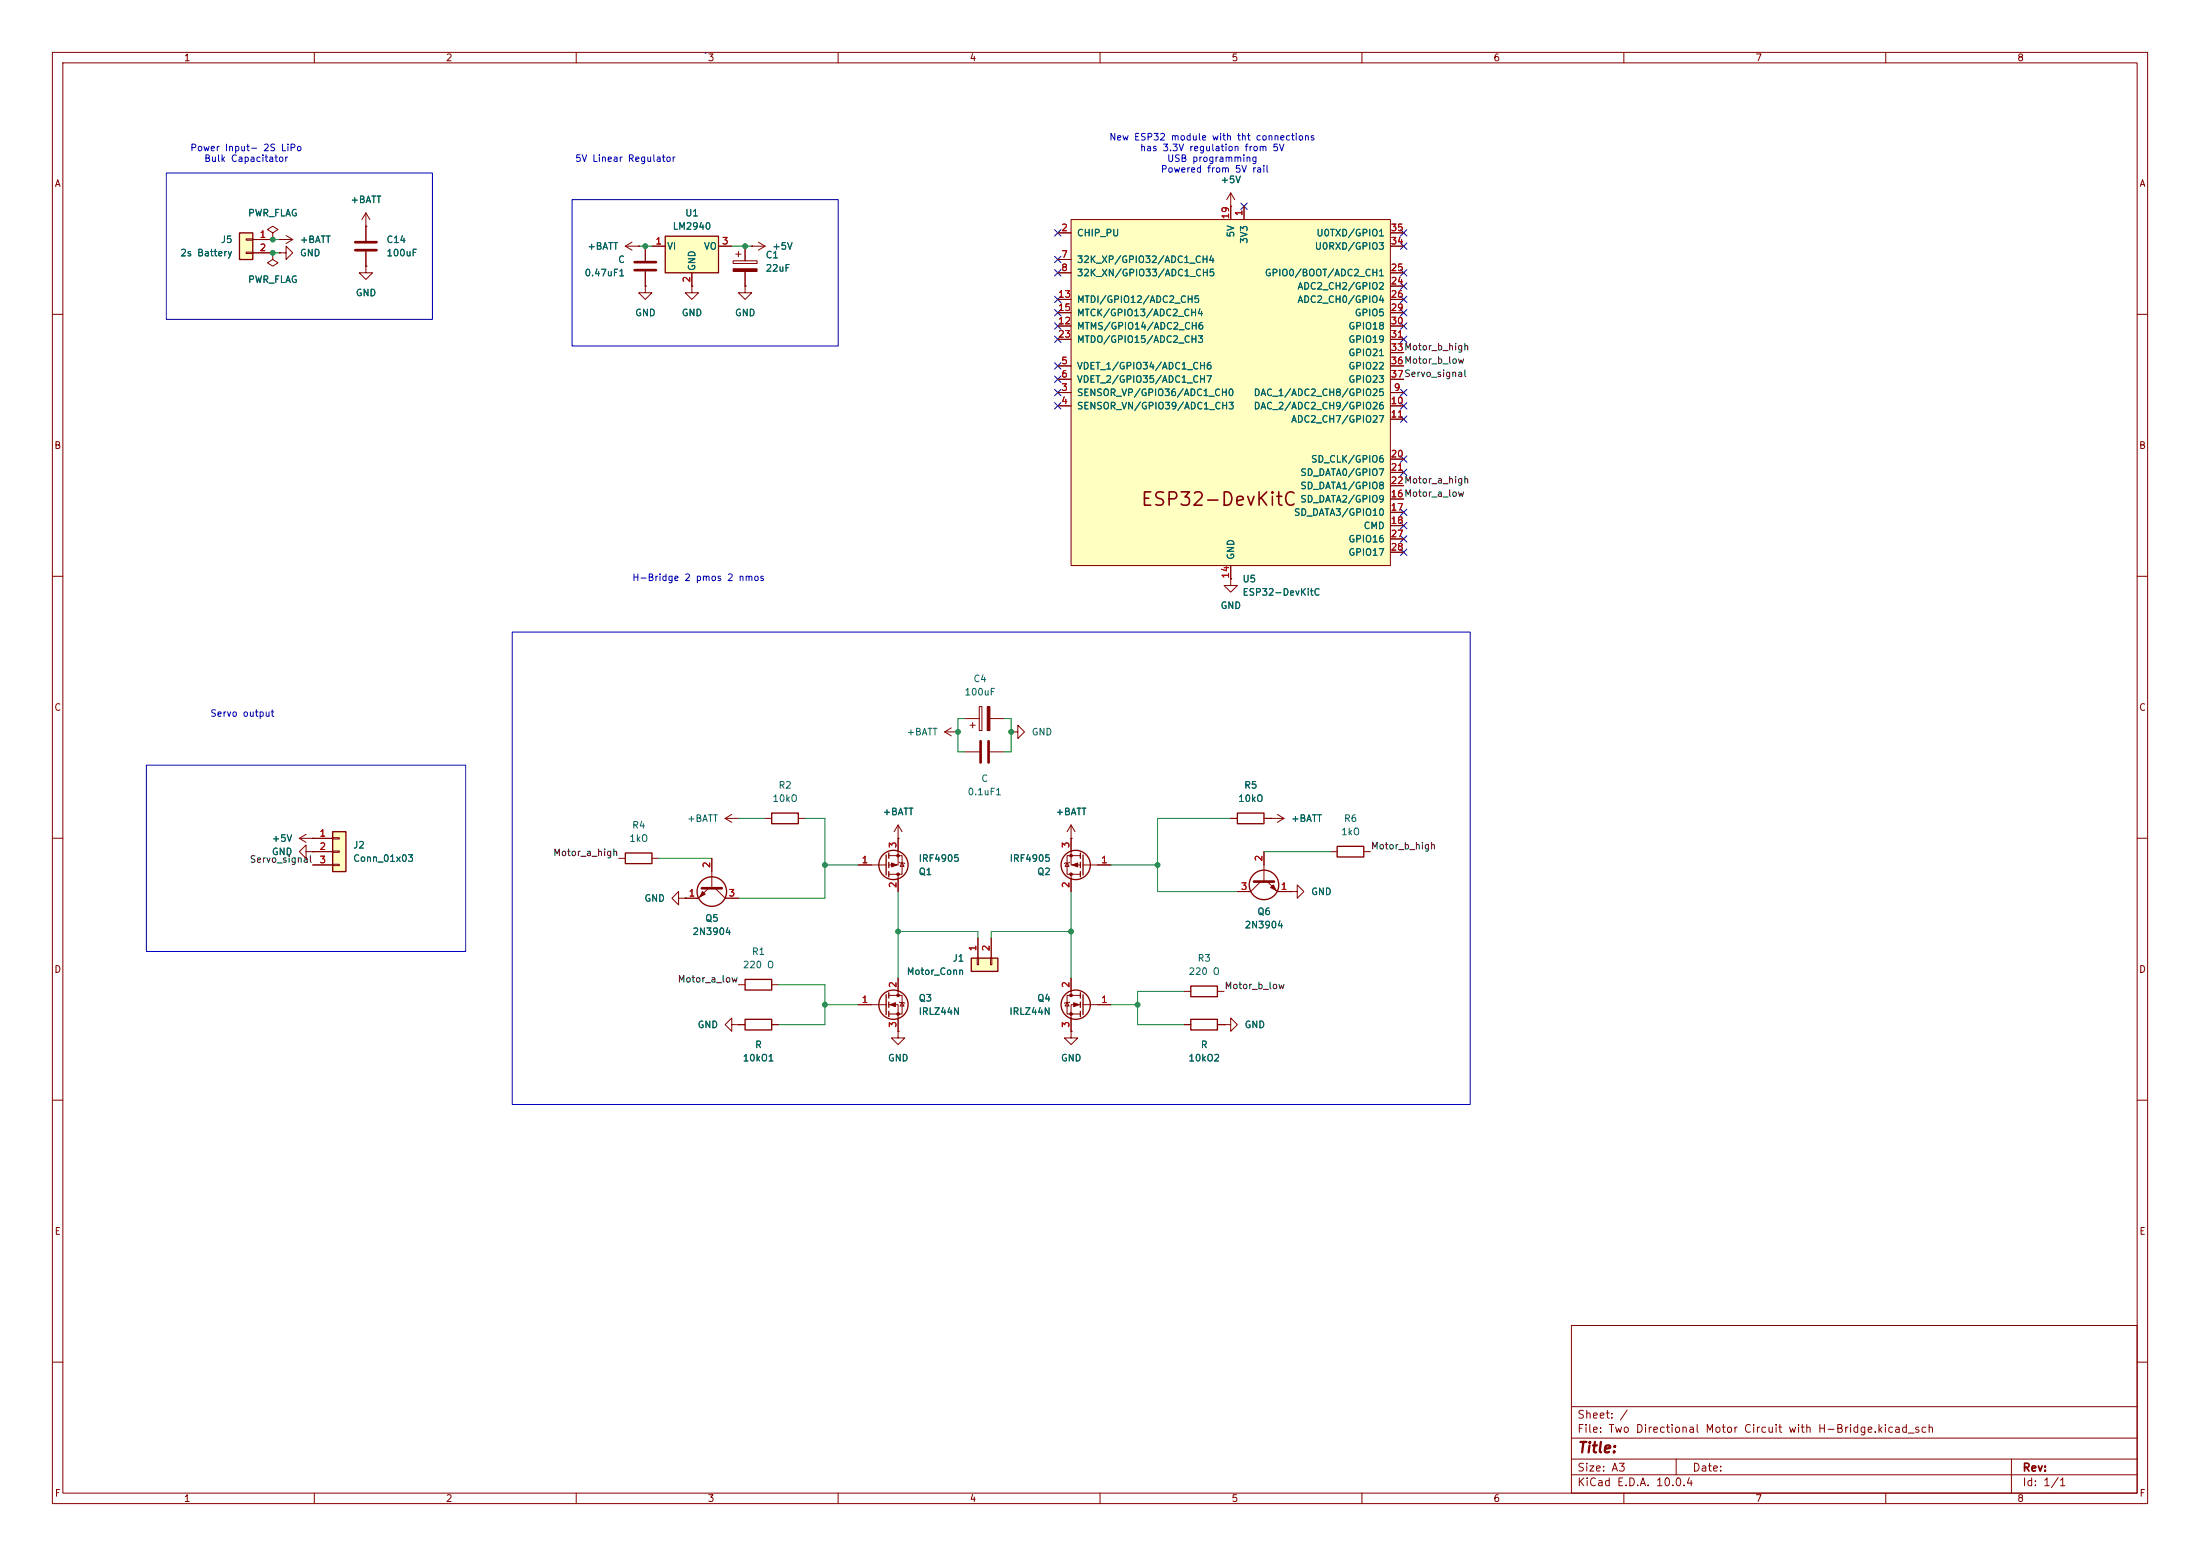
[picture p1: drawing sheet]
<svg xmlns="http://www.w3.org/2000/svg" width="420mm" height="297mm" viewBox="0 0 420 297" stroke-linecap="round" stroke-linejoin="round" font-family="sans-serif">
<g fill="none" stroke="#840000" stroke-width=".19">
<path d="M10 10h400v277h-400zM12 12h396v273h-396zM60 10v2M110 10v2M160 10v2M210 10v2M260 10v2M310 10v2M360 10v2M69.8 50.8v1.3h1.3l-1.3 1.2-1.2-1.2h1.2M69.8 50.8h.1M69.8 43.2h.1"/>
<path d="M69.8 40.6v5.4M69.8 48v2.8M69.8 40.6l-.7 1.3M69.8 40.6l.8 1.3M123.2 47v2.8M123.2 51.8v2.8M10 60h2M408 60h2M10 110h2M408 110h2M10 160h2M138.4 156.2h2.6"/>
<path d="M138.4 156.2l1.3 .8M139.7 155.4l-1.3 .8M141 156.2h.1M204.5 157.5v7.6h1.7M204.5 157.5l-.8 1.3M204.5 157.5l.7 1.3M234.9 156.2h1.3M241.3 156.2h3.8M242.6 156.2h.1M243.8 155.4l1.3 .8M245.1 156.2l-1.3 .8M408 160h2"/>
<path d="M203.7 164.7l.4 .7h-.8zM204.2 164.6l-1 .2M204.5 160h.1M204.5 166.9v3.3M206.2 163.3h-2.5v3.6h2.5M206.8 165.1h5.3M254 162.6h1.3M260.3 162.6h1.3M203.7 191.4l.4 .6h-.8zM204.2 191.3l-1 .2M204.5 186.7v3.3M206.2 190h-2.5v3.5h2.5"/>
<path d="M206.2 191.8h-1.7v5.1M206.8 191.8h5.3M10 210h2M408 210h2M300 253h108v32h-108zM10 260h2M300 278.5h108M300 274.5h108M300 268.5h108M320 278.5v3M384 278.5v6.5M408 260h2"/>
<path d="M60 285v2M110 285v2M160 285v2M210 285v2M260 285v2M300 281.5h108M310 285v2M360 285v2"/>
</g>
<path d="M67.8 46.2h4.1M67.8 47.8h4.1M121.2 51.6h4M121.2 50h4" fill="none" stroke="#840000" stroke-width=".51"/>
<g fill="none" stroke="#840000" stroke-width=".25">
<path d="M236.2 155.2h5.1v2h-5.1zM206.2 162.8v1M206.2 164.6v1M206.2 166.4v1M206.8 163.2v3.8M255.3 161.5h5v2.1h-5zM206.2 189.5v1M206.2 191.3v1M206.2 193v1.1M206.8 189.9v3.8"/>
<circle cx="205.4" cy="165.1" r="2.79"/>
<circle cx="205.4" cy="191.8" r="2.79"/>
</g>
<g fill="#840000" stroke="#840000" stroke-width=".19">
<path d="M204.7 165.1l1-.4v.8z"/>
<path d="M205 191.4l1 .4-1 .4z"/>
<circle cx="204.5" cy="166.9" r=".25"/>
<circle cx="204.5" cy="163.3" r=".25"/>
<circle cx="204.5" cy="190" r=".25"/>
<circle cx="204.5" cy="193.5" r=".25"/>
</g>
<path d="M63.5 158.8h2.5v7.6h-2.5z" fill="#ffffc2"/>
<g fill="none" stroke="#840000" stroke-width=".25">
<path d="M63.5 158.8h2.5v7.6h-2.5zM227.3 188.2h5.1v2h-5.1z"/>
<circle cx="135.9" cy="170.2" r="2.82"/>
</g>
<g fill="none" stroke="#840000" stroke-width=".19">
<path d="M52.1 48.3v1.2l1 .7-1 .6-1-.6 1-.7M52.1 48.3h.1M53.3 48.3h1.3v1.2l1.3-1.2-1.3-1.3v1.3M53.3 48.3h.1M53.3 45.7h.1M53.3 45.7h2.6M54.6 45l1.3 .7M55.9 45.7l-1.3 .8M119.4 47l1.2 .8M119.4 47h2.5M120.6 46.2l-1.2 .8M121.9 47h.1"/>
<path d="M123.2 54.6v1.3h1.3l-1.3 1.3-1.3-1.3h1.3M123.2 54.6h.1M132.1 54.6v1.3h1.2l-1.2 1.3-1.3-1.3h1.3M132.1 54.6h.1M58.4 159.3l-1.3 .7M63.5 159.9h1.3v.2h-1.3zM184.1 143.5h2.8M189 143.5h2.8M57.1 160h6.4M57.1 160l1.3 .8M58.4 162.6v-1.3l-1.3 1.3 1.3 1.2v-1.2h1.3M59.7 160h.1"/>
<path d="M59.7 162.6h.1M59.7 162.6h3.8M59.7 165.1h3.8M63.5 162.4h1.3v.3h-1.3zM63.5 165h1.3v.2h-1.3zM129.5 171.5v-1.3l-1.2 1.3 1.2 1.2v-1.2h1.3M130.8 171.5h.1M135.3 169.5l-2 2h-2.5M135.9 163.8v5.7M136.5 169.5l1.9 2h2.6M139.7 195.6v-1.3l-1.3 1.3 1.3 1.3v-1.3h1.3M141 195.6h.1"/>
<path d="M226.1 189.2h1.2M232.4 189.2h1.3"/>
</g>
<path d="M187.2 141.5v4M188.7 141.5v4M134 169.5h3.8" fill="none" stroke="#840000" stroke-width=".51"/>
<path d="M134.1 170.2l.5 .5-1 .5z" fill="#840000" stroke="#840000" stroke-width=".19"/>
<path d="M45.7 44.5h2.6v5h-2.6z" fill="#ffffc2"/>
<path d="M45.7 44.5h2.6v5h-2.6zM142.2 186.9h5.1v2.1h-5.1z" fill="none" stroke="#840000" stroke-width=".25"/>
<path d="M47 45.6h1.3v.2h-1.3zM47 48.1h1.3v.3h-1.3zM48.3 45.7h3.8M48.3 48.3h3.8M52.1 44.5l1-.7-1-.6-1 .6 1 .7v1.2M52.1 45.7h.1M141 188h1.2M147.3 188h1.3M171.4 196.9v1.2h1.3l-1.3 1.3-1.2-1.3h1.2M171.4 196.9h.1M233.7 195.6h1.2v-1.3l1.3 1.3-1.3 1.3v-1.3M233.7 195.6h.1" fill="none" stroke="#840000" stroke-width=".19"/>
<path d="M127 45.1h10.2v7h-10.2z" fill="#ffffc2"/>
<path d="M127 45.1h10.2v7h-10.2z" fill="none" stroke="#840000" stroke-width=".25"/>
<g fill="none" stroke="#840000" stroke-width=".19">
<path d="M124.5 47h2.5M132.1 52.1v2.5M137.2 47h2.5M140 49.8h4.5v.5h-4.5zM140.5 48.5h1M141 48v1M142.2 54.6v1.3h1.3l-1.3 1.3-1.2-1.3h1.2M142.2 54.6h.1M142.2 47v2.8M142.2 51.8v2.8M143.5 47h.1M143.5 47h2.5"/>
<path d="M144.8 46.2l1.2 .8M146 47l-1.2 .8M180.3 139.7l1.3 .8M180.3 139.7h2.6M181.6 138.9l-1.3 .8M182.9 139.7h.1"/>
</g>
<path d="M140 51.3h4.5v.5h-4.5z" fill="#840000" stroke="#840000" stroke-width=".19"/>
<path d="M185.4 182.9h5.1v2.5h-5.1z" fill="#ffffc2"/>
<g fill="none" stroke="#840000" stroke-width=".25">
<path d="M147.3 155.2h5.1v2h-5.1zM119.4 162.8h5.1v2h-5.1zM169.2 163.2v3.8M169.7 162.8v1M169.7 164.6v1M169.7 166.4v1M169.2 189.9v3.8M169.7 189.5v1M169.7 191.3v1M169.7 193v1.1M185.4 182.9h5.1v2.5h-5.1zM227.3 194.6h5.1v2h-5.1z"/>
<circle cx="170.6" cy="165.1" r="2.79"/>
<circle cx="241.3" cy="168.9" r="2.82"/>
<circle cx="170.6" cy="191.8" r="2.79"/>
</g>
<g fill="none" stroke="#840000" stroke-width=".19">
<path d="M234.9 39.4h.1M234.9 36.8l-.7 1.3M234.9 36.8l.8 1.3M234.9 36.8v2.6M234.9 110.5v1.3h1.3l-1.3 1.2-1.2-1.2h1.2M234.9 110.5h.1M184.1 137.2h2.8M185.2 138.4h1M185.7 137.9v1M186.9 134.9h.6v4.5h-.6zM189 137.2h2.8M193 139.7h1.3v-1.3l1.3 1.3-1.3 1.3v-1.3"/>
<path d="M193 139.7h.1M146 156.2h1.3M152.4 156.2h1.3M171.4 157.5v7.6h-1.7M171.4 157.5l.8 1.3M171.4 157.5l-.7 1.3M118.1 163.8h1.3M124.5 163.8h1.2M163.8 165.1h5.4M169.7 163.3h2.5v3.6h-2.5M171.4 160h.1M171.4 166.9v3.3"/>
<path d="M171.7 164.6l1 .2M172.2 164.7l.4 .7h-.8zM186.7 179.1v3.8M189.2 179.1v3.8M240.7 168.3l-1.9 1.9h-2.6M241.3 162.6v5.7M241.9 168.3l1.9 1.9h2.6M246.4 170.2h1.2v-1.3l1.3 1.3-1.3 1.3v-1.3M246.4 170.2h.1M163.8 191.8h5.4M169.7 190h2.5v3.5h-2.5M169.7 191.8h1.7v5.1"/>
<path d="M171.4 186.7v3.3M171.7 191.3l1 .2M172.2 191.4l.4 .6h-.8zM186.6 182.9h.2v1.3h-.2zM189.1 182.9h.3v1.3h-.3zM204.5 196.9v1.2h-1.3l1.3 1.3 1.2-1.3h-1.2M204.5 196.9h.1M226.1 195.6h1.2M232.4 195.6h1.3"/>
</g>
<g fill="#840000" stroke="#840000" stroke-width=".19">
<path d="M170.2 164.7l1 .4-1 .4z"/>
<path d="M169.9 191.8l1-.4v.8z"/>
<path d="M243.1 168.9l.5 1-1-.5z"/>
<path d="M188.5 134.9h.5v4.5h-.5z"/>
<circle cx="171.4" cy="166.9" r=".25"/>
<circle cx="171.4" cy="163.3" r=".25"/>
<circle cx="171.4" cy="190" r=".25"/>
<circle cx="171.4" cy="193.5" r=".25"/>
</g>
<path d="M239.4 168.3h3.8" fill="none" stroke="#840000" stroke-width=".51"/>
<path d="M204.5 41.9h60.9v66.1h-60.9z" fill="#ffffc2"/>
<g fill="none" stroke="#840000" stroke-width=".19">
<path d="M234.9 39.4h.1M234.9 39.4v2.5M237.5 39.4v2.5M48.3 45.7h3.8M48.3 48.3h3.8M52.1 48.3h.1M52.1 45.7h.1M53.3 48.3h.1M53.3 45.7h.1M69.8 50.8h.1M69.8 43.2h.1M69.8 43.2v2.8"/>
<path d="M69.8 48v2.8M121.9 47h.1M123.2 54.6h.1M123.2 47v2.8M123.2 51.8v2.8M124.5 47h2.5M132.1 54.6h.1M132.1 52.1v2.5M137.2 47h2.5M142.2 54.6h.1M142.2 47v2.8M142.2 51.8v2.8"/>
<path d="M143.5 47h.1M201.9 44.5h2.6M201.9 49.5h2.6M201.9 52.1h2.6M201.9 57.2h2.6M201.9 59.7h2.6M204.5 41.9h60.9v66.1h-60.9zM265.4 44.5h2.6M265.4 52.1h2.6M265.4 57.2h2.6M265.4 59.7h2.6M265.4 54.6h2.6"/>
<path d="M265.4 47h2.6M201.9 74.9h2.6M201.9 77.5h2.6M201.9 69.9h2.6M201.9 72.4h2.6M201.9 62.2h2.6M201.9 64.8h2.6M265.4 74.9h2.6M265.4 77.5h2.6M265.4 69.9h2.6M265.4 72.4h2.6M265.4 62.2h2.6"/>
<path d="M265.4 64.8h2.6M265.4 67.3h2.6M265.4 80h2.6M265.4 95.3h2.6M265.4 97.8h2.6M265.4 87.6h2.6M265.4 90.2h2.6M265.4 92.7h2.6M234.9 110.5h.1M234.9 108v2.5M265.4 100.3h2.6M265.4 102.9h2.6"/>
<path d="M265.4 105.4h2.6M234.9 156.2h1.3M241.3 156.2h1.3M242.6 156.2h.1M59.7 160h.1M59.7 162.6h.1M59.7 160h3.8M59.7 162.6h3.8M59.7 165.1h3.8M130.8 171.5h.1M130.8 171.5h2.5M135.9 163.8v2.6"/>
<path d="M138.4 171.5h2.6M163.8 165.1h2.6M171.4 160h.1M171.4 160v2.6M171.4 167.6v2.6M186.7 179.1v3.8M189.2 179.1v3.8M204.5 160h.1M204.5 160v2.6M204.5 167.6v2.6M209.5 165.1h2.6M236.2 170.2h2.6"/>
<path d="M241.3 162.6v2.5M243.8 170.2h2.6M246.4 170.2h.1M141 195.6h.1M141 195.6h1.2M147.3 195.6h1.3M163.8 191.8h2.6M171.4 196.9h.1M171.4 186.7v2.5M171.4 194.3v2.6M204.5 196.9h.1M204.5 186.7v2.5"/>
<path d="M204.5 194.3v2.6M209.5 191.8h2.6M226.1 195.6h1.2M232.4 195.6h1.3M233.7 195.6h.1"/>
</g>
<path d="M142.2 194.6h5.1v2h-5.1z" fill="none" stroke="#840000" stroke-width=".25"/>
<g fill="none" stroke="#009600" stroke-width=".19">
<path d="M52.1 48.3h1.2M52.1 45.7h1.2M121.9 47h2.6M139.7 47h3.8M184.1 137.2h-1.2v6.3h1.2M191.8 137.2h1.2v6.3h-1.2M141 156.2h5M153.7 156.2h3.8v15.3h-16.5M234.9 156.2h-13.9v14h15.2M125.7 163.8h10.2M157.5 165.1h6.3M171.4 177.8h15.3v1.3"/>
<path d="M171.4 170.2v16.5M204.5 177.8h-15.3v1.3M204.5 170.2v16.5M212.1 165.1h8.9M241.3 162.6h12.7M148.6 188h8.9v7.6h-8.9M157.5 191.8h6.3M212.1 191.8h5.1M226.1 189.2h-8.9v6.4h8.9"/>
</g>
<g fill="none" stroke="#000084" stroke-width=".19">
<path d="M236.9 38.8l1.2 1.2M238.1 38.8l-1.2 1.2M201.3 48.9l1.2 1.2M201.3 56.5l1.2 1.3M201.3 43.8l1.2 1.3M201.3 51.5l1.2 1.2M201.3 59.1l1.2 1.2M202.5 48.9l-1.2 1.2M202.5 56.5l-1.2 1.3M202.5 43.8l-1.2 1.3M202.5 51.5l-1.2 1.2M202.5 59.1l-1.2 1.2"/>
<path d="M267.4 59.1l1.2 1.2M267.4 56.5l1.2 1.3M267.4 51.5l1.2 1.2M267.4 46.4l1.2 1.2M267.4 43.8l1.2 1.3M267.4 54l1.2 1.2M268.6 59.1l-1.2 1.2M268.6 56.5l-1.2 1.3M268.6 51.5l-1.2 1.2M268.6 46.4l-1.2 1.2M268.6 43.8l-1.2 1.3M268.6 54l-1.2 1.2"/>
<path d="M201.3 71.8l1.2 1.2M201.3 61.6l1.2 1.2M201.3 74.3l1.2 1.2M201.3 76.9l1.2 1.2M201.3 69.2l1.2 1.3M201.3 64.2l1.2 1.2M202.5 71.8l-1.2 1.2M202.5 61.6l-1.2 1.2M202.5 74.3l-1.2 1.2M202.5 76.9l-1.2 1.2M202.5 69.2l-1.2 1.3M202.5 64.2l-1.2 1.2"/>
<path d="M267.4 74.3l1.2 1.2M267.4 76.9l1.2 1.2M267.4 79.4l1.2 1.2M267.4 61.6l1.2 1.2M267.4 64.2l1.2 1.2M268.6 74.3l-1.2 1.2M268.6 76.9l-1.2 1.2M268.6 79.4l-1.2 1.2M268.6 61.6l-1.2 1.2M268.6 64.2l-1.2 1.2M267.4 99.7l1.2 1.2M267.4 97.2l1.2 1.2"/>
<path d="M267.4 89.6l1.2 1.2M267.4 87l1.2 1.2M268.6 99.7l-1.2 1.2M268.6 97.2l-1.2 1.2M268.6 89.6l-1.2 1.2M268.6 87l-1.2 1.2M267.4 104.8l1.2 1.2M267.4 102.3l1.2 1.2M268.6 104.8l-1.2 1.2M268.6 102.3l-1.2 1.2"/>
</g>
<path d="M134.6 10.2h.1M31.7 33h50.8v28h-50.8zM109.2 38.1h50.8v27.9h-50.8zM97.8 120.7h182.9v90.1h-182.9zM27.9 146.1h61v35.5h-61z" fill="none" stroke="#0000c2" stroke-width=".19"/>
<g fill="#009600" stroke="#009600" stroke-width=".19">
<circle cx="123.2" cy="47" r=".46"/>
<circle cx="52.1" cy="48.3" r=".46"/>
<circle cx="52.1" cy="45.7" r=".46"/>
<circle cx="142.2" cy="47" r=".46"/>
<circle cx="157.5" cy="165.1" r=".46"/>
<circle cx="157.5" cy="191.8" r=".46"/>
<circle cx="171.4" cy="177.8" r=".46"/>
<circle cx="182.9" cy="139.7" r=".46"/>
<circle cx="193" cy="139.7" r=".46"/>
<circle cx="221" cy="165.1" r=".46"/>
<circle cx="204.5" cy="177.8" r=".46"/>
<circle cx="217.2" cy="191.8" r=".46"/>
</g>
<text font-size="2.5" fill="#840000" x="217.6" y="97.2">ESP32-DevKitC</text>
<text font-size="2" fill="#840000" x="301" y="277.8">Title:</text>
<g font-size="1.5" fill="#840000">
<text x="301" y="273.8">File: Two Directional Motor Circuit with H-Bridge.kicad_sch</text>
<text x="301" y="271.1">Sheet: /</text>
<text x="301" y="281.2">Size: A3</text>
<text x="323" y="281.2">Date:</text>
<text x="386" y="281.2">Rev:</text>
<text x="301" y="284">KiCad E.D.A. 10.0.4</text>
<text x="386" y="284">Id: 1/1</text>
</g>
<g font-size="1.3" fill="#840000">
<text x="35" y="12">1</text>
<text x="85" y="12">2</text>
<text x="135" y="12">3</text>
<text x="185" y="12">4</text>
<text x="235" y="12">5</text>
<text x="285" y="12">6</text>
<text x="335" y="12">7</text>
<text x="385" y="12">8</text>
<text x="10.3" y="36">A</text>
<text x="408.3" y="36">A</text>
<text x="10.3" y="86">B</text>
<text x="408.2" y="86">B</text>
<text x="10.3" y="136">C</text>
<text x="408.2" y="136">C</text>
<text x="10.3" y="186">D</text>
<text x="408.2" y="186">D</text>
<text x="10.3" y="236">E</text>
<text x="408.3" y="236">E</text>
<text x="10.3" y="286">F</text>
<text x="35" y="287">1</text>
<text x="85" y="287">2</text>
<text x="135" y="287">3</text>
<text x="185" y="287">4</text>
<text x="235" y="287">5</text>
<text x="285" y="287">6</text>
<text x="335" y="287">7</text>
<text x="385" y="287">8</text>
<text x="408.3" y="286">F</text>
</g>
<g font-size="1.3" fill="#0000c2">
<text x="36.2" y="29.2">Power Input- 2S LiPo</text>
<text x="211.7" y="27.1">New ESP32 module with tht connections</text>
<text x="217.5" y="29.2">has 3.3V regulation from 5V</text>
<text x="38.9" y="31.2">Bulk Capacitator</text>
<text x="109.7" y="31.2">5V Linear Regulator</text>
<text x="221.5" y="33.3">Powered from 5V rail</text>
<text x="222.7" y="31.2">USB programming</text>
<text x="120.6" y="111.2">H-Bridge 2 pmos 2 nmos</text>
<text x="40" y="137.1">Servo output</text>
</g>
<g font-size="1.3" fill="#006464">
<text x="232.9" y="35.3">+5V</text>
<text x="47.3" y="41.6">PWR_FLAG</text>
<text x="66.8" y="39.1">+BATT</text>
<text x="130.7" y="41.6">U1</text>
<text x="42.1" y="46.7">J5</text>
<text x="57.2" y="46.7">+BATT</text>
<text x="73.7" y="46.7">C14</text>
<text x="112" y="48">+BATT</text>
<text x="127.3" y="48">VI</text>
<text x="128.3" y="44.2">LM2940</text>
<text x="134.3" y="48">VO</text>
<text x="147.3" y="48">+5V</text>
<text x="205.5" y="45.4">CHIP_PU</text>
<text x="235.9" y="45.4" transform="rotate(-90 235.9 45.4)">5V</text>
<text x="238.5" y="46.6" transform="rotate(-90 238.5 46.6)">3V3</text>
<text x="250.9" y="48">U0RXD/GPIO3</text>
<text x="251.2" y="45.4">U0TXD/GPIO1</text>
<text x="34.3" y="49.2">2s Battery</text>
<text x="57.2" y="49.2">GND</text>
<text x="73.7" y="49.2">100uF</text>
<text x="111.5" y="53">0.47uF1</text>
<text x="117.9" y="50.5">C</text>
<text x="133.1" y="51.8" transform="rotate(-90 133.1 51.8)">GND</text>
<text x="146.1" y="49.6">C1</text>
<text x="146.1" y="52.2">22uF</text>
<text x="205.5" y="50.5">32K_XP/GPIO32/ADC1_CH4</text>
<text x="205.5" y="53">32K_XN/GPIO33/ADC1_CH5</text>
<text x="241.4" y="53">GPIO0/BOOT/ADC2_CH1</text>
<text x="47.3" y="54.3">PWR_FLAG</text>
<text x="67.8" y="56.9">GND</text>
<text x="205.5" y="58.1">MTDI/GPIO12/ADC2_CH5</text>
<text x="247.6" y="55.6">ADC2_CH2/GPIO2</text>
<text x="247.6" y="58.1">ADC2_CH0/GPIO4</text>
<text x="121.2" y="60.7">GND</text>
<text x="130" y="60.7">GND</text>
<text x="140.2" y="60.7">GND</text>
<text x="205.5" y="63.2">MTMS/GPIO14/ADC2_CH6</text>
<text x="205.5" y="60.7">MTCK/GPIO13/ADC2_CH4</text>
<text x="205.5" y="65.7">MTDO/GPIO15/ADC2_CH3</text>
<text x="257.3" y="63.2">GPIO18</text>
<text x="257.3" y="65.7">GPIO19</text>
<text x="258.5" y="60.7">GPIO5</text>
<text x="205.5" y="70.8">VDET_1/GPIO34/ADC1_CH6</text>
<text x="257.3" y="68.3">GPIO21</text>
<text x="257.3" y="70.8">GPIO22</text>
<text x="205.5" y="75.9">SENSOR_VP/GPIO36/ADC1_CH0</text>
<text x="205.5" y="73.4">VDET_2/GPIO35/ADC1_CH7</text>
<text x="239.2" y="75.9">DAC_1/ADC2_CH8/GPIO25</text>
<text x="257.3" y="73.4">GPIO23</text>
<text x="205.5" y="78.4">SENSOR_VN/GPIO39/ADC1_CH3</text>
<text x="239.2" y="78.4">DAC_2/ADC2_CH9/GPIO26</text>
<text x="246.4" y="81">ADC2_CH7/GPIO27</text>
<text x="250.2" y="88.6">SD_CLK/GPIO6</text>
<text x="248.1" y="91.1">SD_DATA0/GPIO7</text>
<text x="248.1" y="93.7">SD_DATA1/GPIO8</text>
<text x="246.9" y="98.8">SD_DATA3/GPIO10</text>
<text x="248.1" y="96.2">SD_DATA2/GPIO9</text>
<text x="260.2" y="101.3">CMD</text>
<text x="235.9" y="106.9" transform="rotate(-90 235.9 106.9)">GND</text>
<text x="257.3" y="103.8">GPIO16</text>
<text x="257.3" y="106.4">GPIO17</text>
<text x="237.1" y="111.5">U5</text>
<text x="232.9" y="116.5">GND</text>
<text x="237.1" y="114">ESP32-DevKitC</text>
<text x="185.7" y="130.5">C4</text>
<text x="184" y="133.1">100uF</text>
<text x="173" y="140.7">+BATT</text>
<text x="196.9" y="140.7">GND</text>
<text x="187.2" y="149.6">C</text>
<text x="147.4" y="153.4">10kO</text>
<text x="148.5" y="150.8">R2</text>
<text x="168.4" y="155.9">+BATT</text>
<text x="184.6" y="152.1">0.1uF1</text>
<text x="201.4" y="155.9">+BATT</text>
<text x="236.3" y="153.4">10kO</text>
<text x="237.4" y="150.8">R5</text>
<text x="51.8" y="161">+5V</text>
<text x="120" y="161">1kO</text>
<text x="120.6" y="158.5">R4</text>
<text x="131.1" y="157.2">+BATT</text>
<text x="246.4" y="157.2">+BATT</text>
<text x="255.9" y="159.7">1kO</text>
<text x="256.5" y="157.2">R6</text>
<text x="51.8" y="163.5">GND</text>
<text x="67.3" y="162.3">J2</text>
<text x="67.3" y="164.8">Conn_01x03</text>
<text x="175.3" y="167.3">Q1</text>
<text x="175.3" y="164.8">IRF4905</text>
<text x="192.6" y="164.8">IRF4905</text>
<text x="197.9" y="167.3">Q2</text>
<text x="122.9" y="172.4">GND</text>
<text x="250.2" y="171.2">GND</text>
<text x="132.1" y="178.8">2N3904</text>
<text x="134.5" y="176.2">Q5</text>
<text x="237.5" y="177.5">2N3904</text>
<text x="239.9" y="175">Q6</text>
<text x="141.7" y="185.1">220 O</text>
<text x="143.4" y="182.6">R1</text>
<text x="181.8" y="183.9">J1</text>
<text x="228.5" y="183.9">R3</text>
<text x="173" y="186.4">Motor_Conn</text>
<text x="175.3" y="191.5">Q3</text>
<text x="197.9" y="191.5">Q4</text>
<text x="226.8" y="186.4">220 O</text>
<text x="133.1" y="196.6">GND</text>
<text x="175.3" y="194">IRLZ44N</text>
<text x="192.6" y="194">IRLZ44N</text>
<text x="237.5" y="196.6">GND</text>
<text x="141.7" y="202.9">10kO1</text>
<text x="144" y="200.4">R</text>
<text x="169.4" y="202.9">GND</text>
<text x="202.4" y="202.9">GND</text>
<text x="226.8" y="202.9">10kO2</text>
<text x="229.1" y="200.4">R</text>
</g>
<g font-size="1.3" fill="#a90000">
<text x="234.9" y="42" transform="rotate(-90 234.9 42)">19</text>
<text x="237.5" y="41.3" transform="rotate(-90 237.5 41.3)">1</text>
<text x="49.5" y="45.7">1</text>
<text x="125" y="47">1</text>
<text x="137.7" y="47">3</text>
<text x="202.5" y="44.4">2</text>
<text x="265.4" y="47">34</text>
<text x="265.4" y="44.4">35</text>
<text x="49.5" y="48.2">2</text>
<text x="202.5" y="49.5">7</text>
<text x="202.5" y="52">8</text>
<text x="265.4" y="52">25</text>
<text x="132.1" y="54" transform="rotate(-90 132.1 54)">2</text>
<text x="201.9" y="57.1">13</text>
<text x="201.9" y="59.7">15</text>
<text x="265.4" y="54.6">24</text>
<text x="265.4" y="57.1">26</text>
<text x="265.4" y="59.7">29</text>
<text x="201.9" y="62.2">12</text>
<text x="201.9" y="64.7">23</text>
<text x="265.4" y="62.2">30</text>
<text x="265.4" y="64.7">31</text>
<text x="202.5" y="69.8">5</text>
<text x="265.4" y="67.3">33Motor_b_high</text>
<text x="265.4" y="69.8">36Motor_b_low</text>
<text x="265.4" y="67.3">33</text>
<text x="265.4" y="69.8">36</text>
<text x="202.5" y="74.9">3</text>
<text x="202.5" y="77.4">4</text>
<text x="202.5" y="72.4">6</text>
<text x="265.4" y="77.4">10</text>
<text x="265.4" y="72.4">37Servo_signal</text>
<text x="265.4" y="72.4">37</text>
<text x="266" y="74.9">9</text>
<text x="265.4" y="80">11</text>
<text x="265.4" y="87.6">20</text>
<text x="265.4" y="95.2">16Motor_a_low</text>
<text x="265.4" y="90.1">21</text>
<text x="265.4" y="92.7">22Motor_a_high</text>
<text x="265.4" y="95.2">16</text>
<text x="265.4" y="92.7">22</text>
<text x="265.4" y="97.8">17</text>
<text x="265.4" y="100.3">18</text>
<text x="265.4" y="102.8">27</text>
<text x="265.4" y="105.4">28</text>
<text x="234.9" y="110.5" transform="rotate(-90 234.9 110.5)">14</text>
<text x="60.9" y="160">1</text>
<text x="171.4" y="162" transform="rotate(-90 171.4 162)">3</text>
<text x="204.4" y="162" transform="rotate(-90 204.4 162)">3</text>
<text x="60.9" y="162.5">2</text>
<text x="60.9" y="165.1">3</text>
<text x="135.9" y="165.8" transform="rotate(-90 135.9 165.8)">2</text>
<text x="164.4" y="165.1">1</text>
<text x="210.1" y="165.1">1</text>
<text x="241.3" y="164.5" transform="rotate(-90 241.3 164.5)">2</text>
<text x="131.4" y="171.4">1</text>
<text x="139" y="171.4">3</text>
<text x="171.4" y="169.6" transform="rotate(-90 171.4 169.6)">2</text>
<text x="204.4" y="169.6" transform="rotate(-90 204.4 169.6)">2</text>
<text x="236.8" y="170.2">3</text>
<text x="244.4" y="170.2">1</text>
<text x="186.7" y="181.7" transform="rotate(-90 186.7 181.7)">1</text>
<text x="189.2" y="181.7" transform="rotate(-90 189.2 181.7)">2</text>
<text x="164.4" y="191.7">1</text>
<text x="171.4" y="188.7" transform="rotate(-90 171.4 188.7)">2</text>
<text x="204.4" y="188.7" transform="rotate(-90 204.4 188.7)">2</text>
<text x="210.1" y="191.7">1</text>
<text x="171.4" y="196.3" transform="rotate(-90 171.4 196.3)">3</text>
<text x="204.4" y="196.3" transform="rotate(-90 204.4 196.3)">3</text>
</g>
<g font-size="1.3" fill="#0f0f0f">
<text x="47.6" y="165">Servo_signal</text>
<text x="105.5" y="163.7">Motor_a_high</text>
<text x="261.6" y="162.4">Motor_b_high</text>
<text x="129.3" y="187.8">Motor_a_low</text>
<text x="233.7" y="189.1">Motor_b_low</text>
</g>
</svg>
